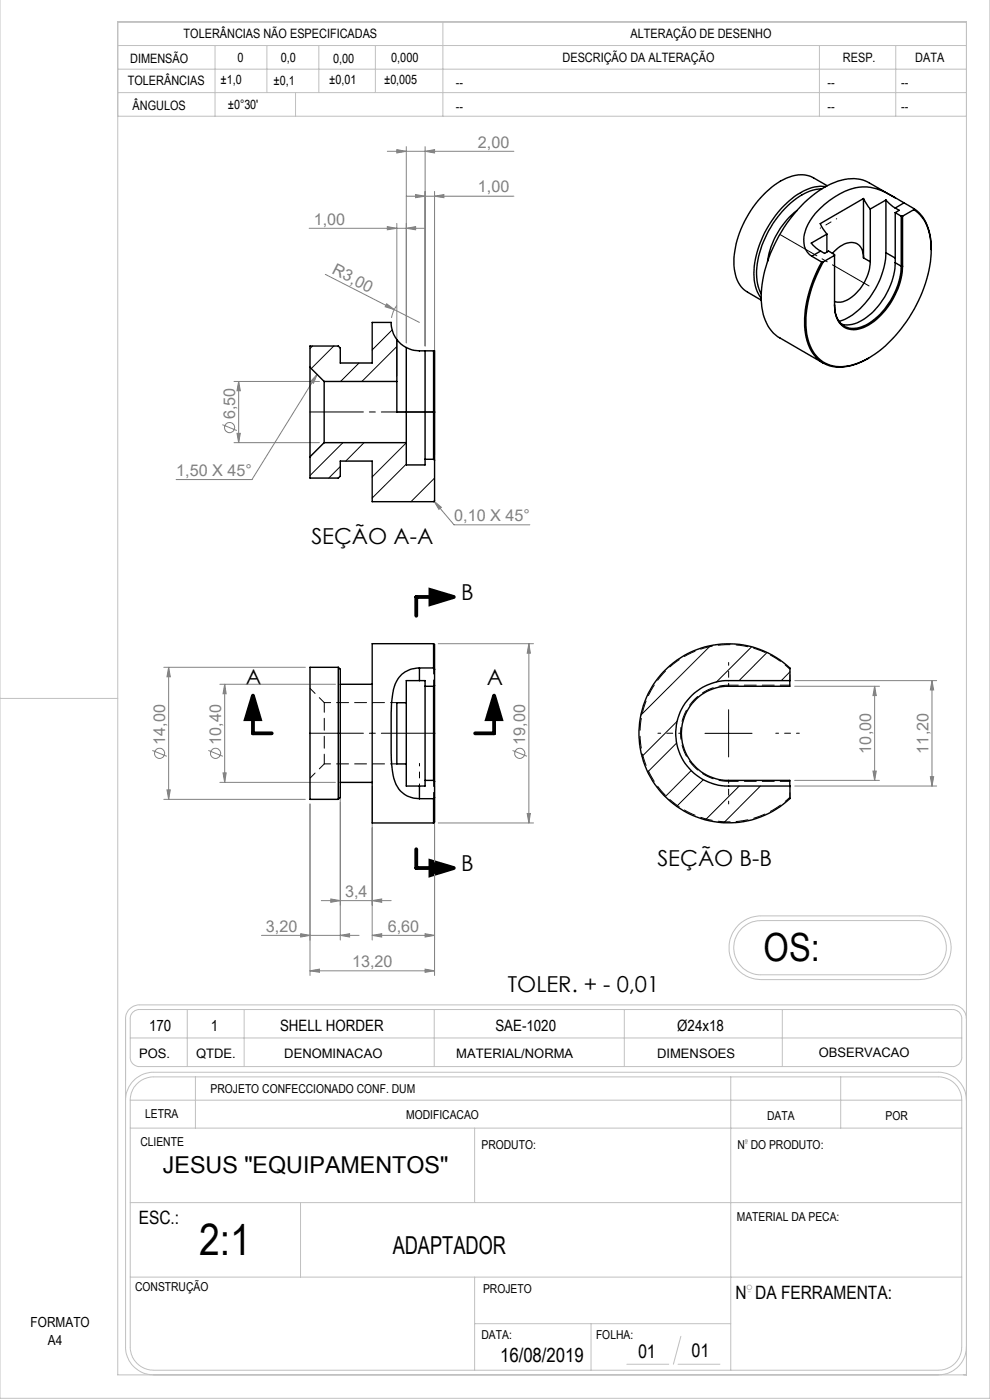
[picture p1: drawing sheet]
<svg xmlns="http://www.w3.org/2000/svg" width="210mm" height="297mm" viewBox="0 0 210 297" stroke-linecap="round" stroke-linejoin="round" font-family="sans-serif">
<g fill="none" stroke="#808080" stroke-width=".21">
<path d="M82.2 32.1h26.8M84.2 31.7l2 .4-2 .4zM86.2 31.1v41.6M90.2 32.1l2-.4v.8zM90.2 31.1v42.3M65.6 48.4h24.6M69 58.2l20 10.2M82.2 48.1l2 .3-2 .4zM84.2 47.4v32.5M86.2 41.6h22.8M86.2 48.4l2-.3v.7zM88.2 41.3l2 .3-2 .3z"/>
<path d="M92.2 41.6l2-.3v.6zM92.2 40.6v56M67.3 79.4l-.8 1.9-.6-.4zM67.3 79.4l-13.9 22.3h-16M82 64.4l1.6 1.3-1.9-.6zM84.1 64.8a5.9 5.9 0 0 0-1.1 2.6M47.2 90.1l3 1.2M49.6 80.9h18.2M49.6 93.9h18.2M50.3 91.9h.7l-.4 2zM50.6 80.9l.4 2h-.7zM50.6 80.9v13"/>
<path d="M92.1 106.3l1.5 1.3-.5 .5zM92.1 106.3l4.2 5h16.1M93 136.6h20.2M112.2 136.6l.3 2h-.7zM112.2 136.6v38M32.3 159.2l3.1 1.2M34.7 141.6h30.1M35.8 141.6l.3 2h-.7zM35.8 141.6v28M44.2 159.2l3.1 1.2M46.6 145.2h24.6M47.7 145.2l.3 2h-.7z"/>
<path d="M47.7 145.2v20.8M108.7 159.2l3.1 1.2M168.6 145.6h17.9M168.6 144.4h30.1M185.5 145.6v20M185.5 145.6l.4 2h-.7zM197.7 144.4l.3 2h-.7zM197.7 144.4v22.4M34.7 169.6h30.1M35.4 167.6h.7l-.3 2zM46.6 166h24.6M47.3 164h.7l-.3 2z"/>
<path d="M65.8 170.6v36.3M72.2 167v32.4M79 167v32.4M92.2 166.8v40.1M93 174.6h20.2M111.8 172.6h.7l-.3 2zM168.6 165.6h17.9M168.6 166.8h30.1M185.2 163.6h.7l-.4 2zM197.3 164.8h.7l-.3 2zM55.5 198.4h20.7M63.8 198.1l2 .3-2 .4z"/>
<path d="M68.2 191.1h14.8M70.2 190.7l2 .4-2 .3zM72.2 198.4l2-.3v.7zM79 198.4l2-.3v.7zM79 191.1l2-.4v.7zM79 198.4h13.2M90.2 198.1l2 .3-2 .4zM65.8 205.9l2-.3v.7zM65.8 205.9h26.4M90.2 205.6l2 .3-2 .4z"/>
<circle cx="48.7" cy="90.7" r="1.07"/>
<circle cx="33.8" cy="159.8" r="1.07"/>
<circle cx="45.7" cy="159.8" r="1.07"/>
<circle cx="110.3" cy="159.8" r="1.07"/>
</g>
<path d="M91.3 125.2l5 1.4-5 1.6zM53.7 147.6l1.4 5h-3zM104.8 147.6l1.5 5h-3zM91.3 182.7l5 1.4-5 1.6z" fill="none" stroke="#000" stroke-width=".8" stroke-linecap="butt"/>
<g fill="none" stroke="#c0c0c0" stroke-width=".21">
<path d="M210 -.1v296.7h-210v-296.6M25 4.7h180v287h-180zM25 9.7h180M25 19.6h180M25 14.7h180M45.6 9.7v15M56.6 9.7v9.9M62.7 19.6v5.1M67.6 9.7v9.9M79.6 9.7v9.9M93.9 4.7v20M173.8 9.7v15"/>
<path d="M190 9.7v15M25 24.7h180M0 148.2h25M156.7 196.2l.5-.5a6.7 6.7 0 0 1 4.2-1.4h33.6a6.8 6.8 0 0 1 6.8 6.8 6.8 6.8 0 0 1-6.8 6.7h-33.6a6.8 6.8 0 0 1-6.2-4.2 6.8 6.8 0 0 1 1.5-7.4zM157.4 196.9l.2-.2a5.6 5.6 0 0 1 3.8-1.4h33.6a5.8 5.8 0 0 1 5.7 5.7 5.8 5.8 0 0 1-5.7 5.8h-33.6a5.8 5.8 0 0 1-5.3-3.6 5.8 5.8 0 0 1 1.3-6.3zM28.3 214.7l1.1-.5h172.8a1.93 1.93 0 0 1 1.8 1.9v8.4a1.93 1.93 0 0 1-2 1.8h-172.4a1.92 1.92 0 0 1-2-2v-8.2a1.81 1.81 0 0 1 .7-1.4zM39.7 214.2v12.1M51.8 214.2v12.1M92.1 214.2v12.1M132.4 214.2v12.1M165.9 214.2v12.1M205 216.1a2.94 2.94 0 0 0-3-2.9h-172.4a2.94 2.94 0 0 0-3 2.9v69.6a6 6 0 0 0 6 6"/>
<path d="M26.6 233.4a6 6 0 0 1 6-5.9h166.5a6 6 0 0 1 5.9 5.9M27.6 233.4a4.9 4.9 0 0 1 5-4.9h166.5a4.9 4.9 0 0 1 4.9 4.9M27.6 233.4v52.3a4.9 4.9 0 0 0 5 5h166.5a4.9 4.9 0 0 0 4.9-5v-52.3M27.6 239.3h176.4M27.6 233.4h176.4M27.6 220.2h176.4M41.5 228.5v10.8M100.7 239.3v15.8M155 228.5v62.2M178.3 228.5v10.8M27.6 255.1h176.4M63.7 255.1v15.8"/>
<path d="M158.2 242.6h.2M27.6 270.9h176.4M100.7 270.9v19.8M158.7 274h.5M100.7 280.8h54.3M125.4 280.8v9.9M133 289.4h8.9M143.8 289.4h8.9M144.4 283.5l-1.6 5.9M205 285.7a6 6 0 0 1-5.9 6"/>
<circle cx="158.3" cy="242.1" r=".25"/>
<circle cx="159" cy="273.1" r=".5"/>
</g>
<path d="M92.3 87.4h-26.6M92.3 155.6h-26.6" fill="none" stroke="#000" stroke-width=".21" stroke-dasharray="15.2 1.3 1.3 1.3" stroke-dashoffset="3.8"/>
<path d="M144.6 155.6h-5M154.6 145.6v-5M164.6 155.6h5M154.6 165.6v5" fill="none" stroke="#000" stroke-width=".21" stroke-dasharray="15.2 1.3 1.3 1.3" stroke-dashoffset="14.6"/>
<path d="M89 166.9v-4.9" fill="none" stroke="#000" stroke-width=".21" stroke-dasharray="15.2 1.3 1.3 1.3" stroke-dashoffset="14.7"/>
<path d="M184.3 60.7l-18.8-10.9" fill="none" stroke="#000" stroke-width=".21" stroke-dasharray="15.2 1.3 1.3 1.3" stroke-dashoffset="6.3"/>
<path d="M174 48.4l3.5-2" fill="none" stroke="#000" stroke-width=".21" stroke-dasharray="15.2 1.3 1.3 1.3" stroke-dashoffset="15.1"/>
<path d="M149.5 155.6h10M154.6 150.6v10" fill="none" stroke="#000" stroke-width=".21"/>
<path d="M96.3 126.6h-8v4M53.7 147.6v8h3.9M104.8 147.6v8h-4M88.3 180.2v3.9h8" fill="none" stroke="#000" stroke-width=".8"/>
<g fill="#000">
<path d="M91.3 125.2l5 1.4-5 1.6zM91.3 182.7l5 1.4-5 1.6z"/>
<path d="M104.8 147.6l1.5 5h-3zM53.7 147.6l1.4 5h-3z"/>
</g>
<g fill="#808080">
<path d="M82 64.4l1.6 1.3-1.9-.6z"/>
<path d="M72.2 198.4l2-.3v.7zM63.8 198.1l2 .3-2 .4zM86.2 48.4l2-.3v.7zM82.2 48.1l2 .3-2 .4z"/>
<path d="M79 198.4l2-.3v.7zM90.2 198.1l2 .3-2 .4zM70.2 190.7l2 .4-2 .3zM79 191.1l2-.4v.7zM65.8 205.9l2-.3v.7zM90.2 205.6l2 .3-2 .4zM88.2 41.3l2 .3-2 .3zM92.2 41.6l2-.3v.6zM84.2 31.7l2 .4-2 .4zM90.2 32.1l2-.4v.8zM67.3 79.4l-.8 1.9-.6-.4zM92.1 106.3l1.5 1.3-.5 .5z"/>
<path d="M112.2 136.6l.3 2h-.7zM111.8 172.6h.7l-.3 2zM47.7 145.2l.3 2h-.7zM47.3 164h.7l-.3 2zM35.8 141.6l.3 2h-.7zM35.4 167.6h.7l-.3 2zM197.7 144.4l.3 2h-.7zM197.3 164.8h.7l-.3 2zM185.5 145.6l.4 2h-.7zM185.2 163.6h.7l-.4 2zM50.6 80.9l.4 2h-.7zM50.3 91.9h.7l-.4 2z"/>
</g>
<g fill="none" stroke="#000" stroke-width=".3">
<path d="M175.2 39.6a9 9 0 0 0-6.6 2.1 21.8 21.8 0 0 0-8.7 17 8 8 0 0 0 1.6 4.6M175.5 39.4l-2.9-1.7a6.5 6.5 0 0 0-6.4 .4 21.5 21.5 0 0 0-10.5 18.2 6.5 6.5 0 0 0 2.9 5.7l2.9 1.7M169.1 44.7a17 17 0 0 0-6.3 10.8M172.2 54.4l2.1 1.2M174.1 53.3l.8 .5 .9-.5 1.2 .7v10.8a4.6 4.6 0 0 0 3.2 5 7.3 7.3 0 0 0 6.2-2.5 16.2 16.2 0 0 0 5.1-10.8M174.1 53.3l-1.9 1.1M174.3 55.6a24 24 0 0 0-3.3 15.9 7.2 7.2 0 0 0 8.8 6.2l2.1-.6 2.4-1.1M174.4 40a11.7 11.7 0 0 0-7.9 4.2 20.8 20.8 0 0 0-6 14.7l.3 1.9 .7 1.6M174.6 55.6h-.3M175.4 49.7l-3.3 1.9 .9 1 1.1 .7M175.4 49.7v3.8M176.6 53.8a5 5 0 0 1 4.8-2.3 2.94 2.94 0 0 1 1.8 3.2"/>
<path d="M177 54.2l-2.4 1.4M183.2 42.1l1.4 2.2M183.2 42.1l-9.2 5.3 1.4 2.3M183.2 42.1v12.6M183.2 54.7l1.4 .8M184.6 55.5a9.7 9.7 0 0 1-5.8 8.5l-1.2 .1-.6-.1M184.6 44.3v11.2M187.9 42.4l2 1.7M187.9 53.6a17.4 17.4 0 0 1-8.7 14.2l-1.2 .4M187.9 42.4l-3.3 1.9M187.9 42.4v11.2M187.9 53.6l2 1.1"/>
<path d="M189.9 42l-5.5-3.2a8.1 8.1 0 0 0-7.3-.1 25.4 25.4 0 0 0-12.4 12.3 24 24 0 0 0-3 14.9 8 8 0 0 0 3.7 5.8l9.2 5.3M189.9 55.7a15.2 15.2 0 0 1-8.1 12.8l-1.6 .4h-.9l-.8-.1M189.9 55.7l1.3 .8M189.9 45.1l1.3 .8M189.9 44.1l.8 .5-.8 .5M189.9 45.1v10.6M191.2 56.5a15.5 15.5 0 0 1-7.6 12.5 4.2 4.2 0 0 1-5.6-.8l-.8-1.8-.2-1.8M191.2 56.5h.3M191.2 45.9h.3M191.2 45.9v10.6M191.5 45.9v10.6M191.8 43l-.3-.1a18.2 18.2 0 0 0-7.7-3.3 12.2 12.2 0 0 0-7.9 2.9 12.6 12.6 0 0 0-5.4 7.7 4 4 0 0 0 1.7 4.2"/>
<path d="M191.8 43l2.1 1.3M191.8 43l-1.9 1.1M193.9 44.5a8.6 8.6 0 0 1 3.5 6.8 27.2 27.2 0 0 1-5.7 17.7 20.8 20.8 0 0 1-11.7 8.6 7 7 0 0 1-8.6-5.5 22.1 22.1 0 0 1 2.3-14.7l.9-1.8M193.9 44.5l-2.4 1.4M193.9 44.3a9.7 9.7 0 0 1 3.6 8.6M193.9 44.3v.2M65.8 77.9v19M65.8 77.9l3 3M84.2 72a6.3 6.3 0 0 1-1.2-3.6h-4v8.6h-6.8v-3.2l-.4-.4h-6v4.5M84.2 72a5.5 5.5 0 0 0 2 1.7M84.2 72v8.9M86.2 73.7v20.2"/>
<path d="M86.2 73.7a5.7 5.7 0 0 0 2.8 .7h3.2v13M90.2 74.4v23M92 74.4v23M65.8 96.9v4.5h6l.4-.4v-3.2h6.8v8.6h13l.2-.2v-8.6M68.8 80.9v13M68.8 93.9l-3 3M68.8 93.9h17.4M68.8 80.9h15.4M84.2 80.9v6.5h8M86.2 93.9v4.7h4v-1.2M90.2 97.4h1.8M92 97.4l.2 .2"/>
<path d="M92.2 87.4v10.2M92 136.6v5.1M92 136.6h-13v38h13M92 136.6a1.91 1.91 0 0 1 .2 1.5v3.9M71.8 141.6v28M71.8 141.6a1.45 1.45 0 0 1 .4 1.6v24.8a1.45 1.45 0 0 1-.4 1.6M71.8 141.6h-6v28h6M72.2 145.2h6.8M86.2 149.1h-2v13h2M86.2 149.1v13M89 141.7a5.6 5.6 0 0 0-5.7 5.6l-.3 2.1v4.1a56.9 56.9 0 0 0 .5 11.6 5.4 5.4 0 0 0 5.5 4.3M89 144.4h-2.8v4.7"/>
<path d="M89 141.7h3M89 141.7v2.7M89 144.4h1.2v1.2M90.2 145.6v20M90.2 145.6h1.8M92 145.6v20M92 141.7l.2 .3M92.2 145.4v20.4M92.2 142v3.4M92.2 145.4l-.2 .2M140.8 142.5a19 19 0 0 1 26.8-.8v2.7h-13a11.2 11.2 0 0 0-11.3 11.2 11.2 11.2 0 0 0 11.3 11.2h13v2.6a19 19 0 0 1-26.5-.4 19 19 0 0 1-.3-26.5zM167.5 144.4v1.2h-12.9a10 10 0 0 0-10.1 10 10 10 0 0 0 10.1 10h12.9v1.2"/>
<path d="M72.2 166h6.8M86.2 162.1v4.7h2.8M89 169.4h3M89 166.8v2.6M90.2 165.6h1.8M90.2 165.6v1.2h-1.2M92 169.4v5.2M92 165.6l.2 .2M92.2 169.2v3.8a1.91 1.91 0 0 1-.2 1.6M92.2 165.8v3.4M92.2 169.2l-.2 .2"/>
</g>
<path d="M84.2 149.1h-15.4M92 141.7v3.9M68.8 162.1h15.4M92 165.6v3.8M167.6 169.1a18.8 18.8 0 0 1-26.4-.4 18.8 18.8 0 0 1 0-26.3 18.8 18.8 0 0 1 26.4-.4" fill="none" stroke="#000" stroke-width=".21" stroke-dasharray="2.5 1.3" stroke-dashoffset="1.2"/>
<path d="M154.6 145.4a10.2 10.2 0 0 0-10.2 10.2 10.2 10.2 0 0 0 10.2 10.2M167.6 145.4h-13M68.8 162.1v-13M154.6 165.8h13" fill="none" stroke="#000" stroke-width=".21" stroke-dasharray="2.5 1.3" stroke-dashoffset=".5"/>
<path d="M68.8 149.1l-3-3M65.8 165.1l3-3" fill="none" stroke="#000" stroke-width=".21" stroke-dasharray="2.5 1.3" stroke-dashoffset="1.1"/>
<g fill="none" stroke="#000" stroke-width=".21">
<path d="M66.3 73.4l-.5 .5M70.8 73.4l-4.8 4.8M76.2 77l-4 3.9M83.2 70l-4.2 4.2M84.2 73.5l-7.4 7.4M72.2 99l-2.5 2.4M72.7 93.9l-6.9 7M77.2 93.9l-3.9 3.9M86.2 93.9l-7.2 7.3M86.2 98.5l-7.2 7.2M92.2 101.4l-5 5M150.7 137l-14.8 14.7"/>
<path d="M159.4 137.2l-7.4 7.5M162.7 138.4l-5.9 6M143.5 157.6l-6.1 6.2M143.7 153l-7.5 7.5M167.6 142.5l-1.9 1.9M146.6 163.5l-5.5 5.5M149.2 165.4l-5.7 5.7M156.8 166.8l-7.2 7.1M161.3 166.8l-7.8 7.8"/>
</g>
<path d="M167.6 144.4v-2.7M167.6 169.4v-2.6" fill="none" stroke="#000" stroke-width=".21" stroke-dasharray="2.5 1.3" stroke-dashoffset="1.3"/>
<path d="M154.6 145.6v-.2M154.6 165.6v.2" fill="none" stroke="#000" stroke-width=".21" stroke-dasharray="2.5 1.3"/>
<text font-size="9.4" x="42.2" y="266.1">2:1</text>
<text font-size="8.2" x="162" y="203.8">OS:</text>
<text font-size="5.3" x="83.3" y="265.9">ADAPTADOR</text>
<text font-size="4.9" x="34.5" y="248.9">JESUS &quot;EQUIPAMENTOS&quot;</text>
<g font-size="4.7">
<text x="66" y="115.5">SEÇÃO A-A</text>
<text x="97.8" y="127.3">B</text>
<text x="52.1" y="145.4">A</text>
<text x="103.3" y="145.4">A</text>
<text x="97.8" y="184.8">B</text>
<text x="139.4" y="183.6">SEÇÃO B-B</text>
<text x="107.7" y="210.5">TOLER. + - 0,01</text>
</g>
<text font-size="4.2" x="106.1" y="288.9">16/08/2019</text>
<g font-size="4.1">
<text x="146.7" y="287.9">01</text>
<text x="135.3" y="288.1">01</text>
</g>
<g font-size="3.9">
<text x="29.4" y="259.7">ESC.:</text>
<text x="156" y="275.6">N DA FERRAMENTA:</text>
</g>
<g font-size="3.4" fill="#808080">
<text x="101.4" y="31.3">2,00</text>
<text x="101.4" y="40.8">1,00</text>
<text x="66.6" y="47.6">1,00</text>
<text x="70.2" y="57.9" transform="rotate(27 70.2 57.9)">R3,00</text>
<text x="49.9" y="88.9" transform="rotate(-90 49.9 88.9)">6,50</text>
<text x="37.4" y="101">1,50 X 45°</text>
<text x="96.3" y="110.5">0,10 X 45°</text>
<text x="35" y="158" transform="rotate(-90 35 158)">14,00</text>
<text x="46.9" y="158" transform="rotate(-90 46.9 158)">10,40</text>
<text x="111.4" y="158" transform="rotate(-90 111.4 158)">19,00</text>
<text x="184.8" y="159.9" transform="rotate(-90 184.8 159.9)">10,00</text>
<text x="196.9" y="159.9" transform="rotate(-90 196.9 159.9)">11,20</text>
<text x="73.2" y="190.3">3,4</text>
<text x="56.4" y="197.6">3,20</text>
<text x="82.2" y="197.6">6,60</text>
<text x="74.7" y="205.1">13,20</text>
</g>
<g font-size="3.3">
<text x="31.6" y="218.8">170</text>
<text x="44.7" y="218.8">1</text>
<text x="59.4" y="218.8">SHELL HORDER</text>
<text x="105.1" y="218.8">SAE-1020</text>
<text x="143.7" y="218.8">Ø24x18</text>
</g>
<g font-size="3">
<text x="6.5" y="281.4">FORMATO</text>
<text x="10.2" y="285.4">A4</text>
</g>
<g font-size="2.8">
<text x="29.5" y="224.4">POS.</text>
<text x="41.6" y="224.4">QTDE.</text>
<text x="60.3" y="224.4">DENOMINACAO</text>
<text x="96.8" y="224.4">MATERIAL/NORMA</text>
<text x="139.4" y="224.3">DIMENSOES</text>
<text x="173.7" y="224.2">OBSERVACAO</text>
</g>
<g font-size="2.7">
<text x="38.9" y="8.1">TOLERÂNCIAS NÃO ESPECIFICADAS</text>
<text x="133.8" y="8.1">ALTERAÇÃO DE DESENHO</text>
<text x="27.6" y="13.4">DIMENSÃO</text>
<text x="46.8" y="17.8">±1,0</text>
<text x="50.4" y="13.1">0</text>
<text x="58" y="18">±0,1</text>
<text x="59.6" y="13.2">0,0</text>
<text x="69.8" y="17.8">±0,01</text>
<text x="70.7" y="13.3">0,00</text>
<text x="81.5" y="17.9">±0,005</text>
<text x="83" y="13.2">0,000</text>
<text x="119.3" y="13.2">DESCRIÇÃO DA ALTERAÇÃO</text>
<text x="178.8" y="13.2">RESP.</text>
<text x="194.2" y="13.2">DATA</text>
<text x="27.1" y="18.1">TOLERÂNCIAS</text>
<text x="28.1" y="23.2">ÂNGULOS</text>
<text x="48.3" y="23.1">±0°30'</text>
<text x="96.7" y="18.5">--</text>
<text x="96.7" y="23.5">--</text>
<text x="175.5" y="18.5">--</text>
<text x="175.5" y="23.5">--</text>
<text x="191.1" y="18.5">--</text>
<text x="191.1" y="23.5">--</text>
</g>
<g font-size="2.6">
<text x="44.7" y="231.9">PROJETO CONFECCIONADO CONF. DUM</text>
<text x="30.8" y="237.2">LETRA</text>
<text x="86.2" y="237.3">MODIFICACAO</text>
<text x="162.7" y="237.6">DATA</text>
<text x="187.8" y="237.6">POR</text>
<text x="29.8" y="243.1">CLIENTE</text>
<text x="102.1" y="243.7">PRODUTO:</text>
<text x="156.4" y="243.7">N DO PRODUTO:</text>
<text x="156.3" y="259.1">MATERIAL DA PECA:</text>
<text x="28.7" y="273.8">CONSTRUÇÃO</text>
<text x="102.5" y="274.2">PROJETO</text>
<text x="102.1" y="284.1">DATA:</text>
<text x="126.4" y="284.1">FOLHA:</text>
</g>
</svg>
